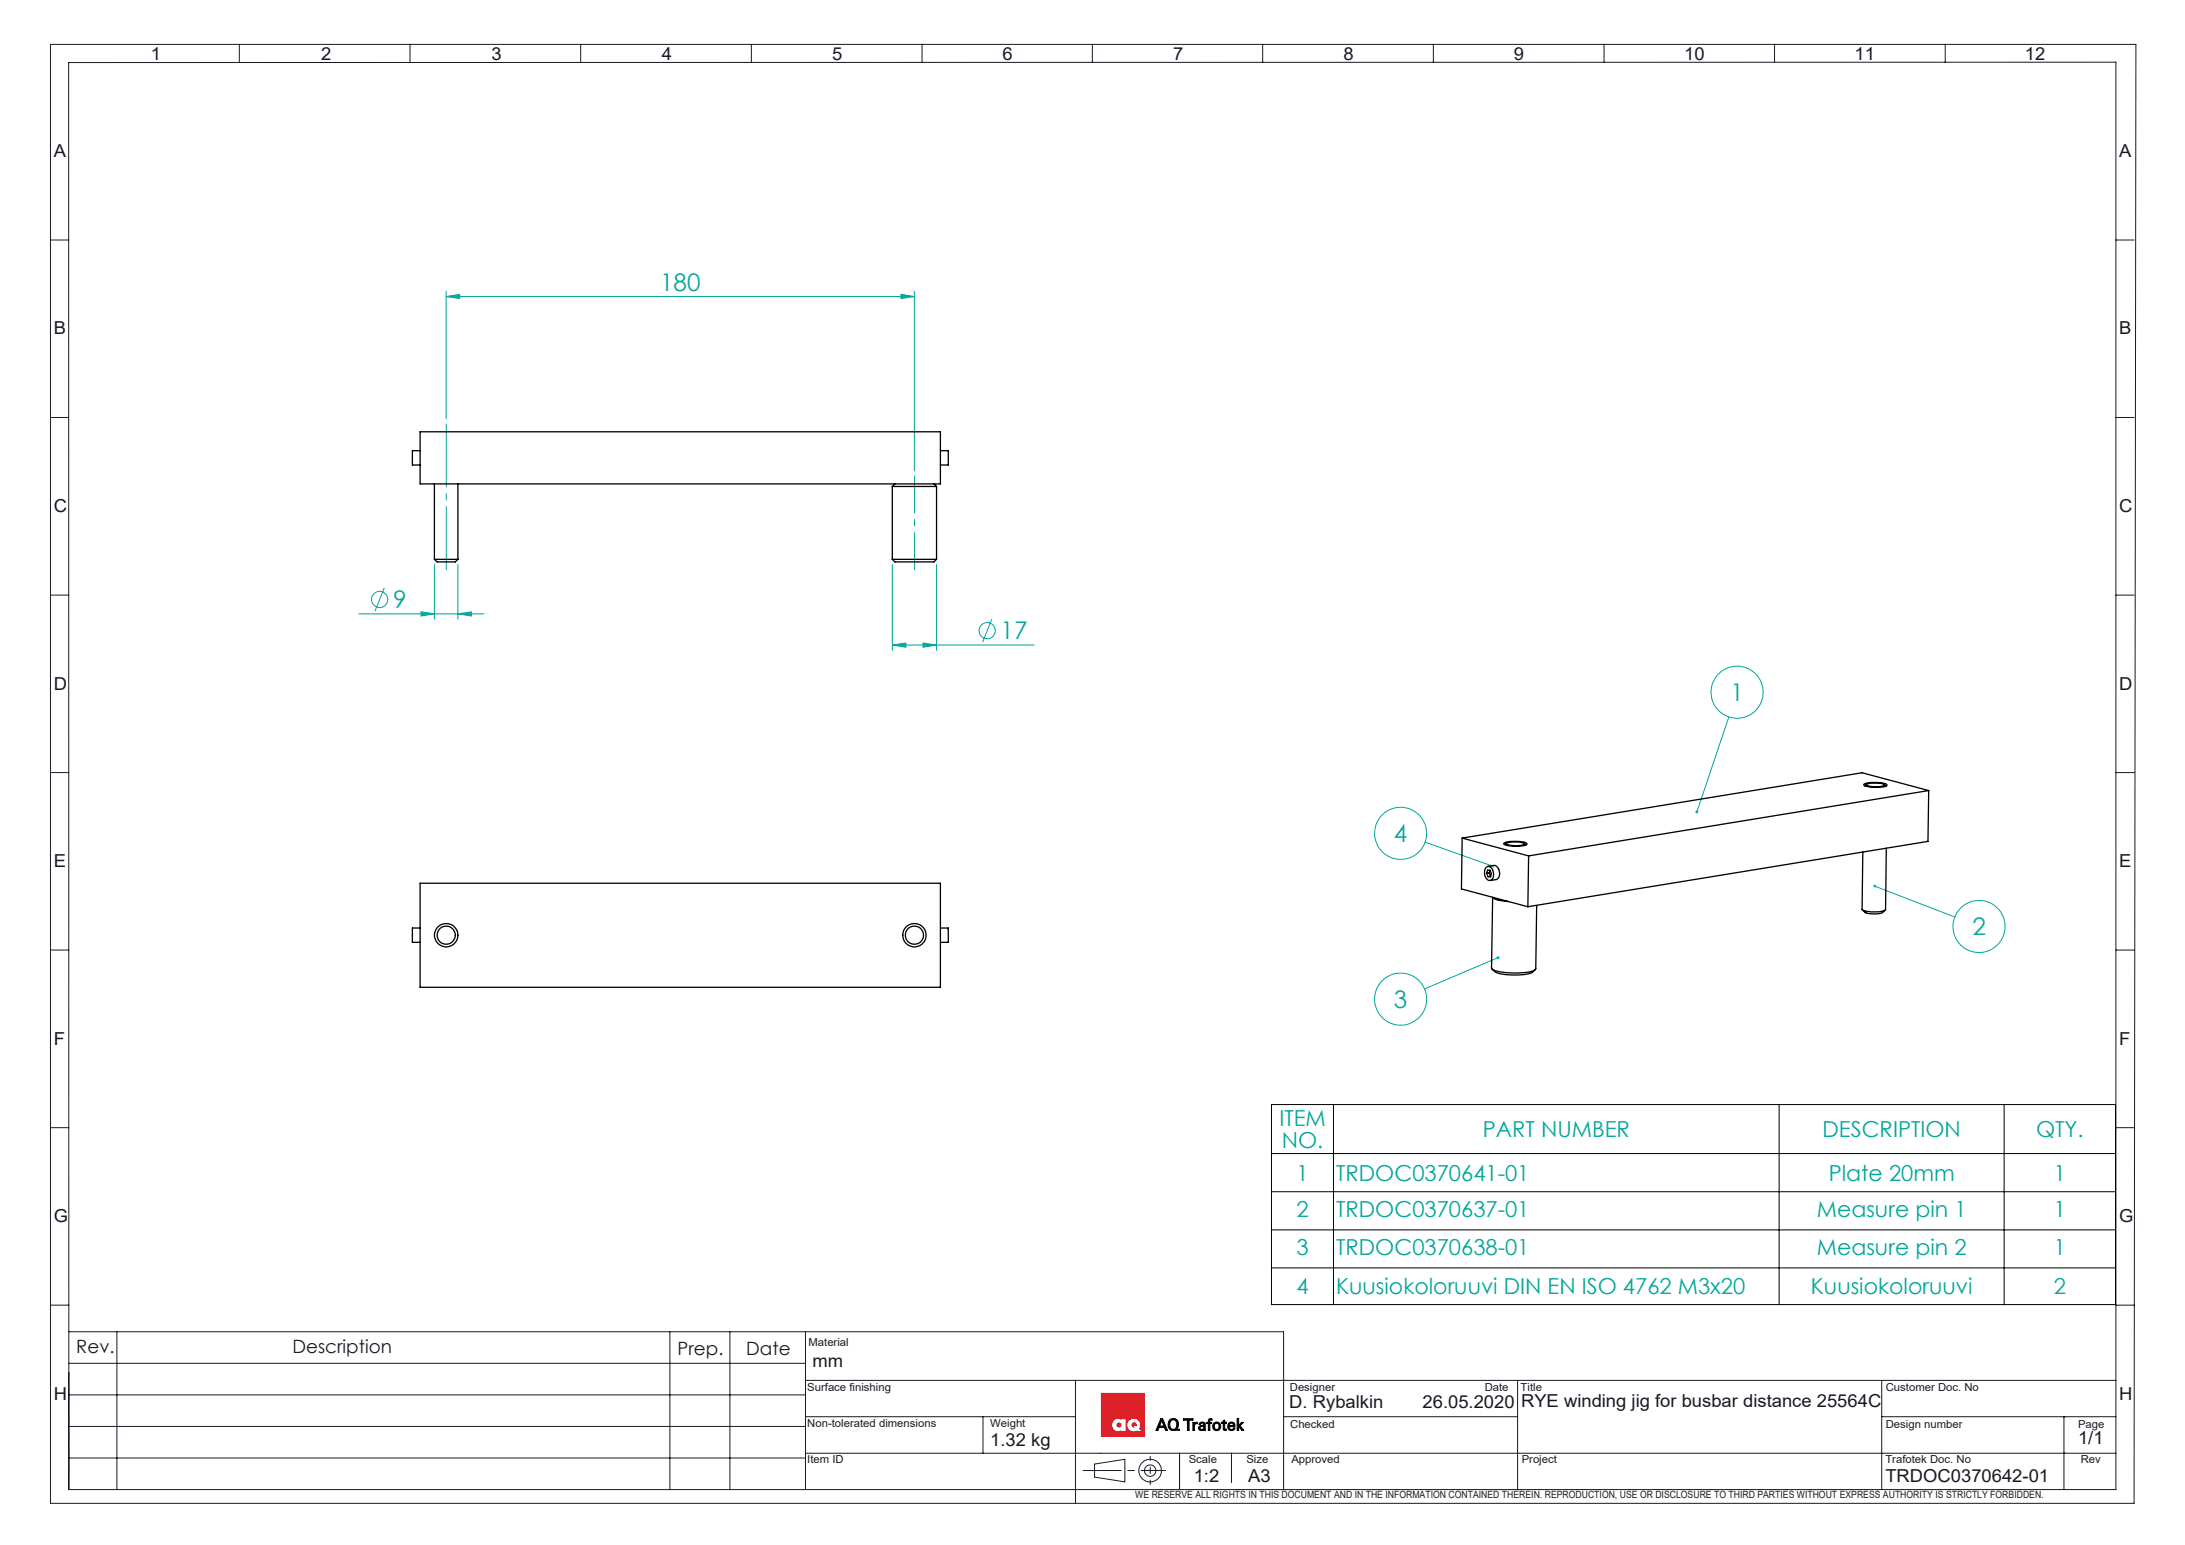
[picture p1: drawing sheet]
<svg xmlns="http://www.w3.org/2000/svg" width="420mm" height="297mm" viewBox="0 0 420 297" stroke-linecap="round" stroke-linejoin="round" font-family="sans-serif">
<g fill="none" stroke="#000" stroke-width=".19">
<path d="M223.1 272.7h.4l.9 2.3h-.4l-.2-.6h-1l-.2 .6h-.4zM223.3 273l.4 1.1h-.8zM224.8 273a1.05 1.05 0 0 1 1.3-.1 1.05 1.05 0 0 1 .4 1.3l-.4 .5h.6v.3h-.9a1.08 1.08 0 0 1-1.1-.4 1.08 1.08 0 0 1-.1-1.2zM225 273.2a.73 .73 0 0 1 1-.1 .73 .73 0 0 1 .2 1 .69 .69 0 0 1-.9 .6 .69 .69 0 0 1-.4-.9zM227.5 272.7h1.8v.3h-.7v2h-.4v-2h-.7zM229.3 273.4h.3v.3l.6-.3v.3h-.4l-.2 .2v1.1h-.3zM230.6 273.5l.6-.1 .4 .2 .1 1.4h-.3v-.3a.55 .55 0 0 1-.7 .3 .55 .55 0 0 1-.3-.8 .55 .55 0 0 1 .7-.2h.2a.29 .29 0 0 0-.2-.5 .29 .29 0 0 0-.3 .3h-.3zM230.7 274.4l.1-.1a.31 .31 0 0 1 .6 0 .32 .32 0 0 1-.4 .5l-.3-.2zM232.4 272.8l.6-.1v.3h-.4v.4h.3v.2h-.3v1.4h-.3v-1.4h-.3v-.2h.3zM233.3 273.6a.79 .79 0 0 1 1.2 .1 .79 .79 0 0 1-.3 1.2 .79 .79 0 0 1-1.1-.5v-.4zM233.6 273.7a.57 .57 0 0 1 .7 .4 .57 .57 0 0 1-.4 .7 .61 .61 0 0 1-.5-.5 .61 .61 0 0 1 .2-.6zM235.1 273.1l.3-.1v.4h.4v.2h-.4v1l.4 .1v.3h-.5l-.2-.3v-1.1h-.3v-.2h.3z"/>
<path d="M236.1 273.6a.71 .71 0 0 1 .9-.2 .71 .71 0 0 1 .4 .8h-1.1a.44 .44 0 0 0 .3 .6 .44 .44 0 0 0 .5-.3h.3a.75 .75 0 0 1-1.1 .4 .75 .75 0 0 1-.2-1.1zM236.4 273.8l.1-.2a.37 .37 0 0 1 .5 0 .37 .37 0 0 1 .1 .4h-.8zM237.8 272.7h.3v1.3l.6-.6h.3l-.6 .7 .7 .9h-.4l-.6-.9v.9h-.3z"/>
</g>
<g fill="none" stroke="#191924" stroke-width=".19">
<path d="M9.7 8.5h400.9l-.4 280.5h-400.5zM13.2 12h393.5v274.3h-393.5zM46 8.5v3.5M78.8 8.5v3.5M111.6 8.5v3.5M144.4 8.5v3.5M177.2 8.5v3.5M210 8.5v3.5M242.7 8.5v3.5M275.5 8.5v3.5M308.3 8.5v3.5M341.1 8.5v3.5"/>
<path d="M373.9 8.5v3.5M9.7 46.1h3.5M406.7 46.1h3.5M9.7 80.3h3.5M406.7 80.3h3.5M9.7 114.4h3.5M406.7 114.4h3.5M9.7 148.5h3.5M406.7 148.5h3.5M9.7 182.6h3.5M406.7 182.6h3.5M9.7 216.8h3.5"/>
<path d="M406.7 216.8h3.5M9.7 250.9h3.5M13.2 256h233.5v30.3M22.5 256v30.3M128.8 256v30.3M140.3 256v30.3M154.8 256v30.3M406.7 250.9h3.5M13.2 274.2h141.6M13.2 268.1h141.6M13.2 262.1h141.6M154.8 265.4h251.9"/>
<path d="M154.8 279.4h251.9M154.8 272.3h51.9M188.9 272.3v7.1M206.7 265.4v23.6M226.7 279.4v6.9M236.7 279.4v5.6M246.7 272.3h45M291.7 265.4v20.9M361.7 272.3h45M361.7 265.4v20.9M396.7 272.3h.1M396.7 279.4h.1"/>
<path d="M396.7 272.3v14M13.2 280.3h141.6M210.4 281.4l5.8-.9v4.4l-5.8-1z"/>
<circle cx="221.1" cy="282.7" r="1.1"/>
<circle cx="221.1" cy="282.7" r="2.17"/>
</g>
<g fill="none" stroke="#ed1c24" stroke-width=".19">
<path d="M211.7 267.9h8.3v8.2h-8.3zM217.6 273.6a.55 .55 0 0 1 .7-.1 .55 .55 0 0 1 .2 .7l-.2-.1h-.4l.2 .3a.53 .53 0 0 1-.5-.2 .53 .53 0 0 1 0-.6z"/>
<circle cx="215.1" cy="273.9" r=".49"/>
</g>
<path d="M214 273.3a1.06 1.06 0 0 1 1.5-.3v-.1h.8v2.2h-.8v-.3a1.1 1.1 0 0 1-1.4-.1 1.1 1.1 0 0 1-.1-1.4zM218.9 274.6a1.18 1.18 0 0 0-.5-1.8 1.18 1.18 0 0 0-1.6 1 1.18 1.18 0 0 0 1.3 1.3l.5-.1" fill="none" stroke="#fff" stroke-width=".19"/>
<path d="M208.2 282.7h15.8" fill="none" stroke="#191924" stroke-width=".19" stroke-dasharray="15.2 1.3 1.3 1.3" stroke-dashoffset="7.9"/>
<path d="M221.1 279.9v5.5" fill="none" stroke="#191924" stroke-width=".19" stroke-dasharray="15.2 1.3 1.3 1.3" stroke-dashoffset="14.4"/>
<path d="M218.9 274.6l.4 .5h-.6l-.1-.1" fill="none" stroke="#808080" stroke-width=".19"/>
<path d="M237.8 272.7v2.3h.3v-.9l.6 .9h.4l-.7-.9 .6-.7h-.3l-.6 .6v-1.3zM236.3 273.5a.82 .82 0 0 0-.2 1.2 .82 .82 0 0 0 1.2 0l.1-.2h-.3l-.3 .3h-.3l-.2-.6h1.1a.71 .71 0 0 0-.3-.7 .71 .71 0 0 0-.8 0zM236.4 273.7l.5-.1 .2 .4h-.8zM235.1 273.1v.3h-.3v.2h.3v1.2l.2 .2h.4l.1-.3h-.4v-1.1h.4v-.2h-.4v-.4zM233.5 273.8l.1-.2a.56 .56 0 0 1 .7 .6 .56 .56 0 0 1-.7 .5l-.2-.4zM233.3 273.6a.83 .83 0 0 0 .3 1.4 .83 .83 0 0 0 1.1-.9 .83 .83 0 0 0-1.2-.6zM232.3 272.8v.6h-.3v.2h.3v1.4h.3v-1.4h.3v-.2h-.3v-.3l.4-.1v-.3zM230.6 273.5l-.1 .3h.3l.1-.2h.4a.25 .25 0 0 1 0 .4 .25 .25 0 0 1-.3 0h-.1a.51 .51 0 0 0-.4 .8 .51 .51 0 0 0 .9-.1v.3h.3l-.1-1.4-.4-.2zM230.7 274.4l.7-.2-.1 .5-.4 .1a.26 .26 0 0 1-.2-.2 .26 .26 0 0 1 0-.2zM229.3 273.4v1.6h.3v-1l.2-.3h.4v-.3l-.4 .1-.2 .2v-.3zM227.5 272.7v.3h.7v2h.4v-2h.7v-.3zM225.1 273.1a.76 .76 0 0 1 .9 .1 .76 .76 0 0 1 .2 .9 .69 .69 0 0 1-.9 .6 .69 .69 0 0 1-.4-.9zM224.8 273a1.16 1.16 0 0 0-.3 1.2 1.16 1.16 0 0 0 1 .8h1.2v-.3h-.6a1.12 1.12 0 0 0 .3-1.5 1.12 1.12 0 0 0-1.4-.4zM223.3 273l.4 1.1h-.8zM223.1 272.7l-.9 2.3h.4l.2-.6h1l.2 .6h.4l-.9-2.3z" fill-rule="evenodd" fill="#000"/>
<path d="M214.2 273a1.07 1.07 0 0 1 1.3 0v-.1h.8v2.2h-.8v-.3a1.12 1.12 0 0 1-1.5-.2 1.12 1.12 0 0 1 .2-1.6zM211.7 267.9v8.2h8.3v-8.2zM217 273.2a1.2 1.2 0 0 1 1.6-.2 1.2 1.2 0 0 1 .3 1.6l.4 .5h-.6l-.1-.1a1.2 1.2 0 0 1-1.6-.2 1.2 1.2 0 0 1 0-1.6zM214.6 273.9a.5 .5 0 0 0 1 0 .5 .5 0 0 0-1 0zM217.6 273.5v.1a.51 .51 0 0 0 0 .6 .51 .51 0 0 0 .5 .2l-.2-.3h.4l.2 .1v-.3l-.1-.3a.5 .5 0 0 0-.8-.1z" fill-rule="evenodd" fill="#ed1c24"/>
<path d="M214.6 273.9a.5 .5 0 0 1 1 0 .5 .5 0 0 1-1 0zM214.2 273a1.12 1.12 0 0 0-.2 1.6 1.12 1.12 0 0 0 1.5 .2v.3h.8v-2.2h-.8v.1a1.03 1.03 0 0 0-1.3 0zM217.6 273.5h.1a.55 .55 0 0 1 .7 0 .55 .55 0 0 1 .1 .7l-.2-.1h-.4l.2 .3h-.3a.55 .55 0 0 1-.2-.9zM217 273.2a1.2 1.2 0 0 0 0 1.5 1.2 1.2 0 0 0 1.6 .3l.1 .1h.6l-.4-.5a1.2 1.2 0 0 0-.3-1.6 1.2 1.2 0 0 0-1.6 .2z" fill-rule="evenodd" fill="#fff"/>
<g fill="none" stroke="#00a599" stroke-width=".19">
<path d="M85.8 57l2.6-.4v.8zM85.8 56v24.5M85.8 57h90M173.2 56.6l2.6 .4-2.6 .4zM175.8 56v34.5M69 118h24M73.9 113l-1.8 4.5M80.9 117.6l2.6 .4-2.6 .4zM83.5 108.5v10.5M88 118l2.6-.4v.8zM88 108.5v10.5M171.5 108.5v16.5"/>
<path d="M180 108.5v16.5M190.6 119l-1.7 4.5M171.5 124l2.6-.4v.8zM171.5 124h27.3M177.4 123.6l2.6 .4-2.6 .4zM332.3 137.8l-6.1 18.3M273.9 161.9l13 4.6M360.4 170.4l15.3 5.9M288 184.1l-14.2 6"/>
<circle cx="73" cy="115.2" r="1.55"/>
<circle cx="189.8" cy="121.2" r="1.55"/>
<circle cx="333.9" cy="133.1" r="5"/>
<circle cx="269.2" cy="160.2" r="5"/>
<circle cx="380.4" cy="178.1" r="5"/>
<circle cx="269.2" cy="192.1" r="5"/>
</g>
<path d="M244.4 212.3h162.2v38.5h-162.2zM256.3 212.3v38.5M342 212.3v38.5M385.2 212.3v38.5M244.4 229.1h162.2M244.4 236.4h162.2M244.4 221.8h162.2M244.4 243.7h162.2" fill="none" stroke="#000" stroke-width=".19"/>
<path d="M85.8 81.5v28" fill="none" stroke="#00a599" stroke-width=".19" stroke-dasharray="15.2 1.3 1.3 1.3" stroke-dashoffset="3.1"/>
<path d="M175.8 109.5v-18" fill="none" stroke="#00a599" stroke-width=".19" stroke-dasharray="15.2 1.3 1.3 1.3" stroke-dashoffset="8.1"/>
<g fill="#00a599">
<path d="M326 155.9v.4l.2-.2-.1 .2a.27 .27 0 0 0 .3-.3 .27 .27 0 0 0-.4-.1zM360.2 170.2l.2 .2-.3-.2a.26 .26 0 0 0 .3 .4 .26 .26 0 0 0 .2-.4 .26 .26 0 0 0-.4 0zM287.8 183.9a.28 .28 0 0 0 .1 .5 .28 .28 0 0 0 .3-.4l-.2 .1 .2-.1-.2-.2zM286.8 166.3a.26 .26 0 0 0 0 .4 .26 .26 0 0 0 .4-.1l-.3-.1 .3 .1a.28 .28 0 0 0-.4-.3z"/>
<path d="M171.5 124l2.6-.4v.8zM177.4 123.6l2.6 .4-2.6 .4z"/>
<path d="M85.8 57l2.6-.4v.8zM173.2 56.6l2.6 .4-2.6 .4zM80.9 117.6l2.6 .4-2.6 .4zM88 118l2.6-.4v.8z"/>
</g>
<g fill="none" stroke="#000" stroke-width=".25">
<path d="M80.8 86.6h-1.5v2.8h1.5M80.8 83h100v10h-100zM83.5 93v14.5M88 93v14.5M171.5 93.5h8.5M171.5 93.5v14M172 93l-.5 .5M179.5 93l.5 .5M180 93.5v14M180.8 86.6h1.5v2.8h-1.5M83.5 107.5h4.5M83.5 107.5l.5 .5h3.5l.5-.5"/>
<path d="M171.5 107.5h8.5M171.5 107.5l.5 .5h7.5l.5-.5M358.2 150.8a5.5 5.5 0 0 1 3.9-.2l.6 .3a5.1 5.1 0 0 1-3.6 .3l-.6-.1zM358.8 150.8a5.4 5.4 0 0 1 3.4 0 2.32 2.32 0 0 1-2 .4l-1.1-.1-.3-.1zM358.8 150.8l-.3 .3M362.2 150.8l.3 .3M370.7 152l-76.9 12.5M370.7 152l-.1 9.7-76.9 12.6M370.7 152l-12.8-3.4-76.8 12.5M80.8 178.4h-1.5v2.7h1.5M80.8 169.8h100v20h-100zM180.8 178.4h1.5v2.7h-1.5"/>
<path d="M281.1 161.1l12.7 3.4M281.1 161.1l-.2 9.8 12.8 3.4M285.7 166.7a.89 .89 0 0 1 .9 0 .89 .89 0 0 1 .4 .9l.1 .7a.8 .8 0 0 1-.7 1 .8 .8 0 0 1-.9-.7l-.1-.8a1.23 1.23 0 0 1 .3-1.1zM285.7 167.9l.3 .6M285.7 167.9l.2-.6h.5l.3 .6-.2 .7-.5-.1M286 166.5l1.2-.1a1.56 1.56 0 0 1 .5 2.6l-1.2 .3M286.2 167.8l.3 .6-.5 .1M286.2 167.8l-.5 .1M286.4 167.3l-.2 .5M289.1 162.1a7.1 7.1 0 0 1 4.3 0l.1 .2a6 6 0 0 1-4.4 0zM289.5 162.2a4.8 4.8 0 0 1 3.5 0v.1a4.3 4.3 0 0 1-3.5-.1zM289.6 162.1l-.3 .3"/>
<path d="M289.9 173.3a5 5 0 0 1-3-.8l-.1 13.8a12.8 12.8 0 0 0 7.2 .5l.7-.2 .5-.4 .2-12.1M293 162.1l.3 .4M293.8 164.5l-.1 9.8M358 174.9a3.1 3.1 0 0 0 3 .7l.8-.1 .6-.6M362.6 163.1l-.2 11.8a5.9 5.9 0 0 1-4.5-.1l.2-11M286.8 186.3a4.1 4.1 0 0 0 3.3 1.1 8.7 8.7 0 0 0 4.5-.5l.5-.5"/>
<circle cx="85.8" cy="179.8" r="1.76"/>
<circle cx="85.8" cy="179.8" r="2.25"/>
<circle cx="175.8" cy="179.8" r="1.75"/>
<circle cx="175.8" cy="179.8" r="2.25"/>
</g>
<g font-size="4.7" fill="#00a599">
<text x="126.9" y="56">180</text>
<text x="75.6" y="116.9">9</text>
<text x="192.3" y="122.9">17</text>
<text x="332.6" y="134.7">1</text>
<text x="267.9" y="161.9">4</text>
<text x="379.1" y="179.8">2</text>
<text x="267.9" y="193.7">3</text>
</g>
<g font-size="4.2" fill="#00a599">
<text x="245.9" y="216.5">ITEM</text>
<text x="246.4" y="220.6">NO.</text>
<text x="285" y="218.6">PART NUMBER</text>
<text x="350.3" y="218.6">DESCRIPTION</text>
<text x="391.4" y="218.6">QTY.</text>
<text x="249.2" y="226.9">1</text>
<text x="256.8" y="226.9">TRDOC0370641-01</text>
<text x="351.5" y="226.9">Plate 20mm</text>
<text x="394.8" y="226.9">1</text>
<text x="249.2" y="233.9">2</text>
<text x="256.8" y="233.9">TRDOC0370637-01</text>
<text x="349.2" y="233.9">Measure pin 1</text>
<text x="394.8" y="233.9">1</text>
<text x="249.2" y="241.2">3</text>
<text x="256.8" y="241.2">TRDOC0370638-01</text>
<text x="349.2" y="241.2">Measure pin 2</text>
<text x="394.8" y="241.2">1</text>
<text x="249.2" y="248.8">4</text>
<text x="256.8" y="248.8">Kuusiokoloruuvi DIN EN ISO 4762 M3x20</text>
<text x="348.1" y="248.8">Kuusiokoloruuvi</text>
<text x="394.8" y="248.8">2</text>
</g>
<g font-size="3.5" fill="#191924">
<text x="14.7" y="260">Rev.</text>
<text x="56.2" y="260">Description</text>
<text x="130.2" y="260.5">Prep.</text>
<text x="143.5" y="260.5">Date</text>
</g>
<g font-size="3.4" fill="#191924">
<text x="29" y="11.6">1</text>
<text x="61.7" y="11.6">2</text>
<text x="94.5" y="11.6">3</text>
<text x="127.2" y="11.6">4</text>
<text x="160" y="11.6">5</text>
<text x="192.7" y="11.6">6</text>
<text x="225.5" y="11.6">7</text>
<text x="258.2" y="11.6">8</text>
<text x="291" y="11.6">9</text>
<text x="323.7" y="11.6">10</text>
<text x="356.5" y="11.6">11</text>
<text x="389.2" y="11.6">12</text>
<text x="10.4" y="30.2">A</text>
<text x="407.4" y="30.2">A</text>
<text x="10.4" y="64.3">B</text>
<text x="407.4" y="64.3">B</text>
<text x="10.4" y="98.4">C</text>
<text x="407.4" y="98.4">C</text>
<text x="10.4" y="132.6">D</text>
<text x="407.4" y="132.6">D</text>
<text x="10.4" y="166.7">E</text>
<text x="407.4" y="166.7">E</text>
<text x="10.4" y="200.8">F</text>
<text x="407.4" y="200.8">F</text>
<text x="10.4" y="234.9">G</text>
<text x="407.4" y="234.9">G</text>
<text x="156.2" y="262.8">mm</text>
<text x="10.4" y="269.1">H</text>
<text x="407.4" y="269.1">H</text>
<text x="247.8" y="270.7">D. Rybalkin</text>
<text x="273.4" y="270.7">26.05.2020</text>
<text x="292.4" y="270.4">RYE winding jig for busbar distance 25564C</text>
<text x="190.3" y="277.9">1.32 kg</text>
<text x="399.4" y="277.5">1/1</text>
<text x="229.4" y="284.9">1:2</text>
<text x="239.9" y="284.9">A3</text>
<text x="362.4" y="284.9">TRDOC0370642-01</text>
</g>
<g font-size="2.1" fill="#191924">
<text x="155.4" y="258.7">Material</text>
<text x="155.2" y="267.4">Surface finishing</text>
<text x="247.9" y="267.3">Designer</text>
<text x="285.4" y="267.3">Date</text>
<text x="292.3" y="267.3">Title</text>
<text x="362.5" y="267.3">Customer Doc. No</text>
<text x="155.2" y="274.3">Non-tolerated dimensions</text>
<text x="190.3" y="274.3">Weight</text>
<text x="248" y="274.4">Checked</text>
<text x="362.5" y="274.4">Design number</text>
<text x="399.4" y="274.4">Page</text>
<text x="155.2" y="281.2">Item ID</text>
<text x="228.5" y="281.2">Scale</text>
<text x="239.6" y="281.2">Size</text>
<text x="248.2" y="281.2">Approved</text>
<text x="292.5" y="281.2">Project</text>
<text x="362.4" y="281.3">Trafotek Doc. No</text>
<text x="400" y="281.3">Rev</text>
</g>
<text font-size="1.9" fill="#191924" x="218.2" y="288">WE RESERVE ALL RIGHTS IN THIS DOCUMENT AND IN THE INFORMATION CONTAINED THEREIN. REPRODUCTION, USE OR DISCLOSURE TO THIRD PARTIES WITHOUT EXPRESS AUTHORITY IS STRICTLY FORBIDDEN.</text>
</svg>
